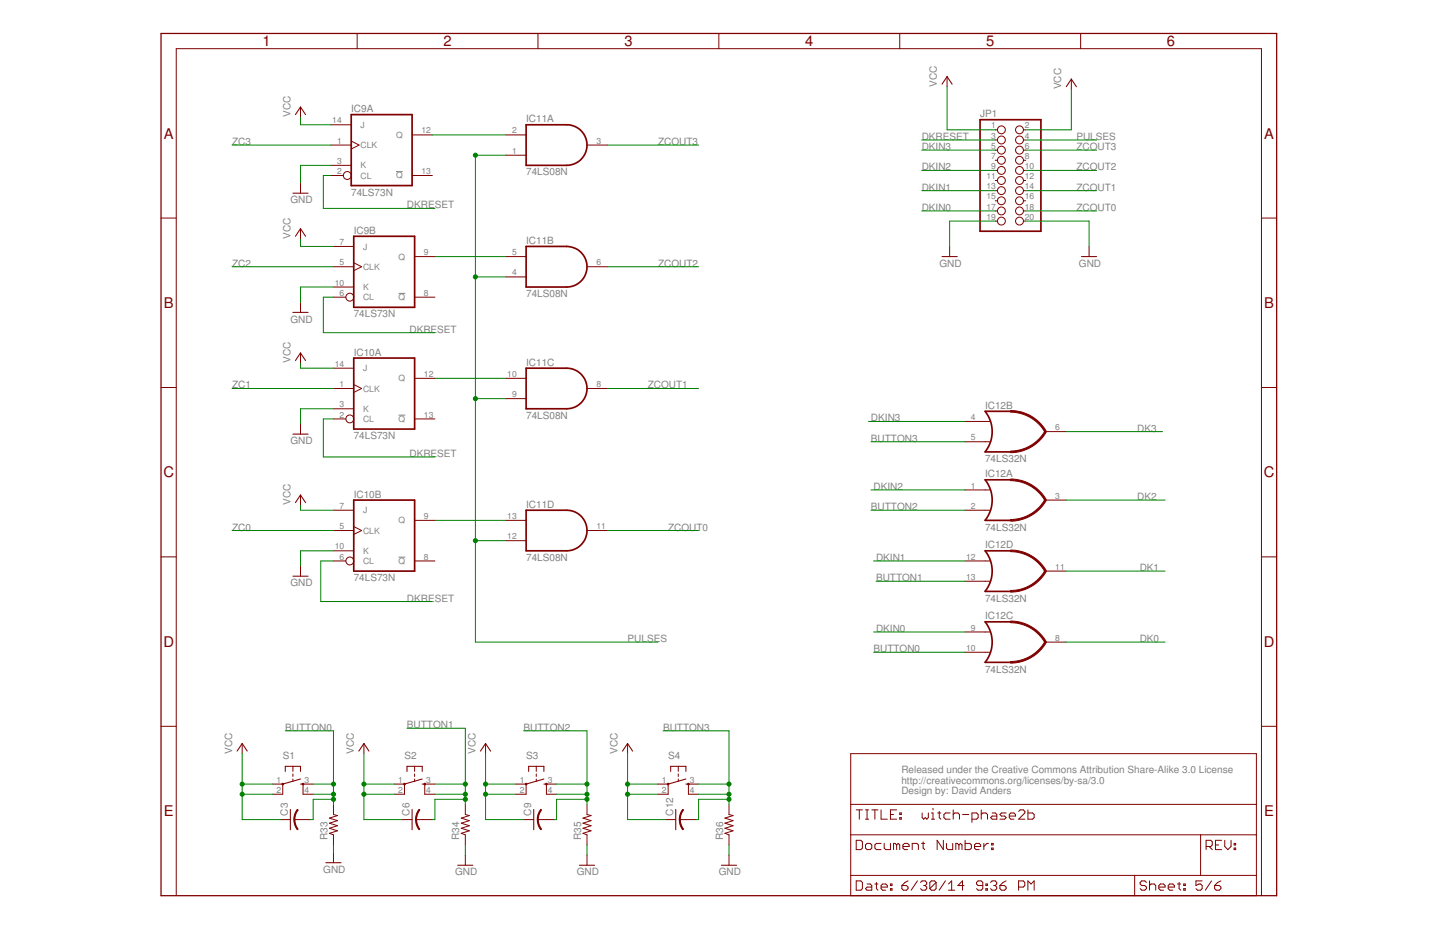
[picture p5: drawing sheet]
<svg xmlns="http://www.w3.org/2000/svg" width="432mm" height="279mm" viewBox="0 0 432 279" stroke-linecap="round" stroke-linejoin="round" font-family="sans-serif">
<path d="M119 51.6h2M119.8 88.1h2M119.8 124.7h2M119.8 167.4h2" fill="none" stroke="#808080" stroke-width=".3"/>
<path d="M48.4 10.1h335.2v259h-335.2z" fill="none" stroke="#800000" stroke-width=".38"/>
<g fill="none" stroke="#800000" stroke-width=".3">
<path d="M107.3 10.1v4.5M161.6 10.1v4.5M216 10.1v4.5M270.4 10.1v4.5M324.7 10.1v4.5M90.3 32.2v3M99.4 37.5h6.1M284.6 23v3.1M299.1 39h.6M307.5 39h.7M321.9 23.8v3M90.3 55v3"/>
<path d="M99.4 43.6h6.1M99.4 52.7h3.7M99.4 49.7h6.1M105.5 42.4l2.4 1.2-2.4 1.2M123.8 52.7h6.1M123.8 40.5h6.1M152 40.5h6.1M152 46.6h6.1M176.4 43.6h6.1M299.1 42.1h.6M299.1 45.1h.6M299.1 48.2h.6"/>
<path d="M299.1 51.2h.6M299.1 54.2h.6M299.1 57.3h.6M307.5 42.1h.7M307.5 45.1h.7M307.5 48.2h.7M307.5 51.2h.7M307.5 54.2h.7M307.5 57.3h.7M48.4 65.5h4.6M90.3 68.7v3.1M100.2 74h6.1"/>
<path d="M106.3 79l2.4 1.1-2.4 1.2M124.6 77.1h6.1M152 77.1h6.1M285.3 74v3.1M299.1 60.3h.6M299.1 63.4h.6M299.1 66.4h.6M307.5 60.3h.7M307.5 63.4h.7M307.5 66.4h.7M327.3 74v3.1M379.1 65.5h4.5"/>
<path d="M90.3 90.8v3.1M100.2 80.1h6.1M100.2 89.3h3.7M100.2 86.2h6.1M124.6 89.3h6.1M152 83.2h6.1M176.4 80.1h6.1M48.4 116.4h4.6M90.3 106v3.1M100.2 116.7h6.1M100.2 110.6h6.1M106.3 115.5l2.4 1.2-2.4 1.2"/>
<path d="M124.6 113.7h6.1M152 113.7h6.1M152 119.8h6.1M176.4 116.7h6.1M379.1 116.4h4.5M90.3 127.4v3M100.2 125.9h3.7M100.2 122.8h6.1M124.6 125.9h6.1M289.9 126.6h7.6M289.9 132.7h7.6M314.3 129.7h6.1"/>
<path d="M90.3 148.7v3.1M100.2 159.4h6.1M100.2 153.3h6.1M106.3 158.2l2.4 1.2-2.4 1.2M124.6 156.3h6.1M152 156.3h6.1M176.4 159.4h6.1M289.9 153.3h7.6M289.9 147.2h7.6M314.3 150.2h6.1M48.4 167.3h4.6M90.3 170.1v3"/>
<path d="M100.2 168.5h3.7M100.2 165.5h6.1M124.6 168.5h6.1M152 162.4h6.1M289.9 168.5h7.6M289.9 174.6h7.6M314.3 171.6h6.1M379.1 167.3h4.5M289.9 189.9h7.6M289.9 196h7.6M314.3 192.9h6.1M48.4 218.2h4.6"/>
<path d="M379.1 218.2h4.5M72.8 223.4v3M81.9 235.6h3.1v3h-3.1M88 230.2v1.6M88 232.5v.8M88 234v.8M94.1 235.6h-3v3h3M109.3 223.4v3M118.5 235.6h3v3h-3M124.6 230.2v1.6M124.6 232.5v.8M124.6 234v.8"/>
<path d="M130.7 235.6h-3.1v3h3.1M145.9 223.4v3M155 235.6h3.1v3h-3.1M161.1 230.2v1.6M161.1 232.5v.8M161.1 234v.8M167.2 235.6h-3v3h3M188.6 223.4v3M197.7 235.6h3.1v3h-3.1M203.8 230.2v1.6M203.8 232.5v.8M203.8 234v.8"/>
<path d="M209.9 235.6h-3v3h3M255.6 226.4h121.9v42.7h-121.9zM84.2 246.2h3M88.5 246.2h4.8M100.2 241.7v3l1.2 .3-2.4 .8 2.4 .7-2.4 .8 2.4 .8-2.4 .7 2.4 .8-2.4 .8 1.2 .4v3.1M100.2 256.1v3.1M120.8 246.2h3M125 246.2h4.9M139.8 241.7v3l1.2 .3-2.4 .8 2.4 .7-2.4 .8 2.4 .8-2.4 .7 2.4 .8-2.4 .8 1.2 .4v3.1M139.8 256.9v3M157.3 246.2h3.1M161.6 246.2h4.9"/>
<path d="M176.4 241.7v3l1.2 .3-2.4 .8 2.4 .7-2.4 .8 2.4 .8-2.4 .7 2.4 .8-2.4 .8 1.2 .4v3.1M176.4 256.9v3M200 246.2h3.1M204.3 246.2h4.8M219.1 241.7v3l1.2 .3-2.5 .8 2.5 .7-2.5 .8 2.5 .8-2.5 .7 2.5 .8-2.5 .8 1.3 .4v3.1M219.1 256.9v3M255.6 250.8h121.9M255.6 241.7h121.9M257.3 252.5h1.4l.4 .4v1.9l-.4 .4h-1.4zM257.3 243.3h1.8M258.2 243.3v2.8M260.1 253.9l.4-.5h1l.5 .5v.9l-.5 .4h-1l-.4-.4z"/>
<path d="M260.1 243.3h.9M260.1 246.1h.9M260.5 243.3v2.8M262 243.3h1.8M262.9 243.3v2.8M264.8 243.3v2.8h1.8M264.8 253.4h-1.4l-.5 .5v.9l.5 .4h1.4M265.7 253.4v1.4l.4 .4h1.5v-1.8M267.6 244.7h.9M269.4 253.9l.5-.5 .5 .5v1.3M269.4 243.3h-1.8v2.8h1.8M269.4 253.9l-.4-.5h-.5v1.8"/>
<path d="M269.4 253.9v1.3M270.4 244.2h.4v.5h-.4zM270.4 245.6h.4v.5h-.4zM271.3 254.3h1.9v-.4l-.5-.5h-.9l-.5 .5v.9l.5 .4h.9M274.1 255.2v-1.8h1.4l.5 .5v1.3M276.9 253.4h1M277.1 244.2v1.4l.5 .5 .4-.5 .5 .5 .5-.5v-1.4M277.4 252.9v1.9l.5 .4M279.9 246.1h.9M279.9 244.2h.5v1.9M280.4 242.8v.5M281.7 244.2h1"/>
<path d="M282.2 243.8v1.8l.5 .5M283.5 252.5v2.7l-1.9-2.7v2.7M284.4 253.4v1.4l.5 .4h1.4v-1.8M285.5 244.2h-1.4l-.5 .5v.9l.5 .5h1.4M286.4 244.7l.5-.5h.9l.5 .5v1.4M286.4 243.3v2.8M288.1 253.9l-.4-.5h-.5v1.8M288.1 253.9v1.3M288.1 253.9l.5-.5 .5 .5v1.3M289.2 244.7h1.9M290 252.5v2.7h1.4l.5-.4v-.9l-.5-.5h-1.4M292.1 246.1h1.4l.4-.5v-.9l-.4-.5h-1.4v2.9"/>
<path d="M292.8 254.3h1.9v-.4l-.5-.5h-.9l-.5 .5v.9l.5 .4h.9M294.9 244.7l.4-.5h.9l.5 .5v1.4M294.9 243.3v2.8M295.6 253.4v1.8M297 253.4h-.4l-1 .9M298 254.8h.4v.4h-.4zM298 253.4h.4v.5h-.4zM298.1 244.2h1l.4 .5v1.4h-1.4l-.4-.5 .4-.4h1.4M302.3 244.2h-1.4l-.4 .5 .4 .5h1l.4 .4-.4 .5h-1.4M303.3 245.2h1.8v-.5l-.4-.5h-1l-.4 .5v.9l.4 .5h1M306.1 243.8l.5-.5h.9l.5 .5v.4l-1.9 1.9h1.9M308.9 243.3v2.8h1.4l.4-.5v-.9l-.4-.5h-1.4"/>
<path d="M360.8 250.8v12.2M362.4 254.3h1.4l.5-.4v-1l-.5-.4h-1.4v2.7M363.3 254.3l1 .9M365.2 253.9h1M367.1 252.5h-1.9v2.7h1.9M368 252.5v1.8l1 .9 .9-.9v-1.8M370.8 254.8h.5v.4h-.5zM370.8 253.4h.5v.5h-.5zM53 269.1v-254.5h326.1v254.5M255.6 263h121.9M257.3 264.6h1.4l.4 .5v1.9l-.4 .4h-1.4zM260.5 265.6h1l.5 .4v1.4h-1.5l-.4-.4 .4-.5h1.5"/>
<path d="M262.9 265.6h.9M263.4 265.1v1.9l.4 .4M264.8 266.5h1.8v-.5l-.5-.4h-.9l-.4 .4v1l.4 .4h.9M267.6 267h.4v.4h-.4zM267.6 265.6h.4v.4h-.4zM271 266h1.4l.5 .5v.5l-.5 .4h-.9l-.5-.4zM272.9 264.6l-1 .5-.9 .9M275.7 264.6l-1.9 2.8M276.6 265.1l.5-.5h.9l.5 .5v.5l-.5 .4M277.5 266h.5M278 266l.5 .5v.5l-.5 .4h-.9l-.5-.4M281.3 265.1v1.9l-.5 .4h-.9l-.5-.4"/>
<path d="M281.3 265.1l-.5-.5h-.9l-.5 .5v1.9M281.3 265.1l-1.9 1.9M284.1 264.6l-1.9 2.8M285 267.4h1.9M285 265.6l1-1v2.8M289.7 266h-1.9l1.4-1.4v2.8M295.3 266h-1.4l-.5-.4v-.5l.5-.5h.9l.5 .5v1.9l-.5 .4h-.9l-.5-.4M296.2 267h.5v.4h-.5zM296.2 265.6h.5v.4h-.5zM297.6 265.1l.5-.5h.9l.5 .5v.5l-.5 .4M298.6 266h.4M299 266l.5 .5v.5l-.5 .4h-.9l-.5-.4"/>
<path d="M300.5 266h1.4l.4 .5v.5l-.4 .4h-1l-.4-.4zM302.3 264.6l-.9 .5-.9 .9M306.1 266.5h1.4l.4-.5v-.9l-.4-.5h-1.4v2.8M308.9 267.4v-2.8l.9 1 .9-1v2.8M341 263v6.1M344.5 265.1l-.5-.5h-.9l-.5 .5v.5l.5 .4h.9l.5 .5v.5l-.5 .4h-.9l-.5-.4M345.4 266l.5-.4h.9l.5 .4v1.4M345.4 264.6v2.8M348.2 266.5h1.9v-.5l-.5-.4h-.9l-.5 .4v1l.5 .4h.9M351 266.5h1.9v-.5l-.5-.4h-.9l-.5 .4v1l.5 .4h.9M353.8 265.6h1M354.3 265.1v1.9l.5 .4"/>
<path d="M355.7 267h.5v.4h-.5zM355.7 265.6h.5v.4h-.5zM361.2 264.6h-1.8v1.4l.9-.4h.5l.4 .4v1l-.4 .4h-1l-.4-.4M364 264.6l-1.8 2.8M365 266h1.4l.5 .5v.5l-.5 .4h-1l-.4-.4zM366.9 264.6l-1 .5-.9 .9"/>
<circle cx="300.9" cy="39" r="1.19"/>
<circle cx="306.3" cy="39" r="1.19"/>
<circle cx="104.4" cy="52.7" r="1.19"/>
<circle cx="300.9" cy="48.2" r="1.19"/>
<circle cx="300.9" cy="51.2" r="1.19"/>
<circle cx="300.9" cy="42.1" r="1.19"/>
<circle cx="300.9" cy="54.2" r="1.19"/>
<circle cx="300.9" cy="57.3" r="1.19"/>
<circle cx="300.9" cy="45.1" r="1.19"/>
<circle cx="306.3" cy="48.2" r="1.19"/>
<circle cx="306.3" cy="42.1" r="1.19"/>
<circle cx="306.3" cy="51.2" r="1.19"/>
<circle cx="306.3" cy="57.3" r="1.19"/>
<circle cx="306.3" cy="54.2" r="1.19"/>
<circle cx="306.3" cy="45.1" r="1.19"/>
<circle cx="300.9" cy="60.3" r="1.19"/>
<circle cx="300.9" cy="63.4" r="1.19"/>
<circle cx="300.9" cy="66.4" r="1.19"/>
<circle cx="306.3" cy="63.4" r="1.19"/>
<circle cx="306.3" cy="66.4" r="1.19"/>
<circle cx="306.3" cy="60.3" r="1.19"/>
<circle cx="105.1" cy="89.3" r="1.19"/>
<circle cx="105.1" cy="125.9" r="1.19"/>
<circle cx="105.1" cy="168.5" r="1.19"/>
</g>
<g fill="none" stroke="#800000" stroke-width=".51">
<path d="M105.5 34.4h18.3v21.4h-18.3zM158.1 37.5h12.2a6.1 6.1 0 0 1 6.1 6.1 6.1 6.1 0 0 1-6.1 6.1h-12.2zM294.5 36h18.3v33.5h-18.3zM106.3 71h18.3v21.3h-18.3zM158.1 74h12.2a6.1 6.1 0 0 1 6.1 6.1 6.1 6.1 0 0 1-6.1 6.1h-12.2zM106.3 107.6h18.3v21.3h-18.3zM158.1 110.6h12.2a6.1 6.1 0 0 1 6.1 6.1 6.1 6.1 0 0 1-6.1 6.1h-12.2zM303.6 123.6h-7.6a9.8 9.8 0 0 1 0 12.2h7.6M106.3 150.2h18.3v21.4h-18.3zM158.1 153.3h12.2a6.1 6.1 0 0 1 6.1 6.1 6.1 6.1 0 0 1-6.1 6.1h-12.2zM303.6 144.1h-7.6a9.8 9.8 0 0 1 0 12.2h7.6M303.6 165.5h-7.6a9.8 9.8 0 0 1 0 12.2h7.6"/>
<path d="M303.6 186.8h-7.6a9.8 9.8 0 0 1 0 12.2h7.6"/>
<circle cx="85" cy="235.6" r=".15"/>
<circle cx="91.1" cy="235.6" r=".15"/>
<circle cx="121.5" cy="235.6" r=".15"/>
<circle cx="127.6" cy="235.6" r=".15"/>
<circle cx="158.1" cy="235.6" r=".15"/>
<circle cx="164.2" cy="235.6" r=".15"/>
<circle cx="200.8" cy="235.6" r=".15"/>
<circle cx="206.9" cy="235.6" r=".15"/>
</g>
<g fill="none" stroke="#800000" stroke-width=".32">
<path d="M88.8 34.4l1.5-2.2 1.5 2.2M283.1 25.3l1.5-2.3 1.5 2.3M320.4 26.1l1.5-2.3 1.5 2.3M88 58h4.6M88.8 71l1.5-2.3 1.5 2.3M283.1 77.1h4.5M325 77.1h4.5M88 93.9h4.6M88.8 108.3l1.5-2.3 1.5 2.3M88 130.4h4.6M88.8 151l1.5-2.3 1.5 2.3M88 173.1h4.6"/>
<path d="M71.2 225.7l1.6-2.3 1.5 2.3M85.7 231.8v-1.6h4.6v1.6M90.3 235.6h.8M90.3 234l-5.3 1.6M107.8 225.7l1.5-2.3 1.6 2.3M122.3 231.8v-1.6h4.6v1.6M126.9 235.6h.7M126.9 234l-5.4 1.6M144.4 225.7l1.5-2.3 1.5 2.3M158.9 231.8v-1.6h4.5v1.6M163.4 235.6h.8M163.4 234l-5.3 1.6"/>
<path d="M187 225.7l1.6-2.3 1.5 2.3M201.5 231.8v-1.6h4.6v1.6M206.1 235.6h.8M206.1 234l-5.3 1.6M87.2 243.2v6.1M97.9 259.2h4.6M123.8 243.2v6.1M137.5 259.9h4.6M160.4 243.2v6.1M174.1 259.9h4.6M203.1 243.2v6.1M216.8 259.9h4.5"/>
</g>
<g fill="#800000" stroke="#800000" stroke-width=".3">
<path d="M303.7 156.1a12 12 0 0 0 10.3-6l.4 .2a12.4 12.4 0 0 1-10.7 6.3z" fill-rule="evenodd"/>
<path d="M303.7 143.9a12.3 12.3 0 0 1 10.7 6.3l-.4 .2a12 12 0 0 0-10.3-6z" fill-rule="evenodd"/>
<path d="M303.7 135.5a12 12 0 0 0 10.3-6l.4 .2a12.4 12.4 0 0 1-10.7 6.3z" fill-rule="evenodd"/>
<path d="M303.7 123.3a12.3 12.3 0 0 1 10.7 6.3l-.4 .3a11.9 11.9 0 0 0-10.3-6.1z" fill-rule="evenodd"/>
<path d="M303.7 177.4a11.9 11.9 0 0 0 10.3-6l.4 .2a12.3 12.3 0 0 1-10.7 6.3z" fill-rule="evenodd"/>
<path d="M303.7 165.2a12.3 12.3 0 0 1 10.7 6.3l-.4 .2a11.9 11.9 0 0 0-10.3-6z" fill-rule="evenodd"/>
<path d="M303.7 198.7a11.9 11.9 0 0 0 10.3-6l.4 .3a12.3 12.3 0 0 1-10.7 6.2z" fill-rule="evenodd"/>
<path d="M303.7 186.6a12.3 12.3 0 0 1 10.7 6.2l-.4 .3a11.9 11.9 0 0 0-10.3-6z" fill-rule="evenodd"/>
<path d="M89.3 243.2l.3 .1-.8 1.7-.2 1.2h-.3l.3-1.9z" fill-rule="evenodd"/>
<path d="M88.3 246.2h.3l.2 1.3 .8 1.6-.3 .2-.6-1.2z" fill-rule="evenodd"/>
<path d="M125.9 243.2l.3 .1-.9 1.7-.1 1.2h-.3l.3-1.9z" fill-rule="evenodd"/>
<path d="M124.9 246.2h.3l.3 1.8 .7 1.1-.3 .2-.8-1.7z" fill-rule="evenodd"/>
<path d="M162.5 243.2l.2 .1-.8 1.7-.2 1.2h-.3l.2-1.3z" fill-rule="evenodd"/>
<path d="M161.5 246.2h.3l.3 1.8 .6 1.1-.2 .2-.7-1.2z" fill-rule="evenodd"/>
<path d="M205.2 243.2l.2 .1-.6 1.1-.4 1.8h-.3l.2-1.3z" fill-rule="evenodd"/>
<path d="M204.1 246.2h.3l.4 1.8 .6 1.1-.3 .2-.6-1.2z" fill-rule="evenodd"/>
</g>
<g fill="none" stroke="#008000" stroke-width=".3">
<path d="M90.3 35.2v2.3h9.1M284.6 26.1v12.9h14.5M321.9 26.8v12.2h-13.7M69.7 43.6h29.7M99.4 49.7h-9.1v5.3M99.4 52.7h-2.2v9.9h33.5M129.9 40.5h22.1M152 46.6h-9.1v146.3h54.8M182.5 43.6h27.4M277 42.1h22.1M277 45.1h22.1M277 51.2h22.1"/>
<path d="M277 57.3h22.1M308.2 42.1h21.3M308.2 45.1h21.3M308.2 51.2h21.3M308.2 57.3h21.3M90.3 71.8v2.2h9.9M130.7 77.1h21.3M277 63.4h22.1M299.1 66.4h-13.8v7.6M308.2 63.4h21.3M308.2 66.4h19.1v7.6M69.7 80.1h30.5"/>
<path d="M100.2 86.2h-9.9v4.6M100.2 89.3h-3v10.6h33.5M142.9 83.2h9.1M182.5 80.1h27.4M69.7 116.7h30.5M90.3 109.1v1.5h9.9M130.7 113.7h21.3M142.9 119.8h9.1M182.5 116.7h27.4M100.2 122.8h-9.9v4.6M100.2 125.9h-3v11.4h33.5M261 126.6h28.9"/>
<path d="M261.7 132.7h28.2M320.4 129.7h28.9M69.7 159.4h30.5M90.3 151.8v1.5h9.9M130.7 156.3h21.3M182.5 159.4h27.4M261.7 153.3h28.2M261.7 147.2h28.2M320.4 150.2h29.7M100.2 165.5h-9.9v4.6M100.2 168.5h-3.8v12.2h33.5M142.9 162.4h9.1"/>
<path d="M262.5 168.5h27.4M263.2 174.6h26.7M320.4 171.6h29.7M262.5 189.9h27.4M262.5 196h27.4M320.4 192.9h29.7M85.7 219.6h14.5v22.1M122.3 218.8h17.5v22.9M157.3 219.6h19.1v22.1M199.2 219.6h19.9v22.1M72.8 238.6h9.1M72.8 226.4v19.8h11.4"/>
<path d="M72.8 235.6h9.1M94.1 238.6h6.1M94.1 235.6h6.1M109.3 238.6h9.2M109.3 235.6h9.2M109.3 226.4v19.8h11.5M130.7 238.6h9.1M130.7 235.6h9.1M145.9 238.6h9.1M145.9 235.6h9.1M145.9 226.4v19.8h11.4M167.2 238.6h9.2"/>
<path d="M167.2 235.6h9.2M188.6 238.6h9.1M188.6 235.6h9.1M188.6 226.4v19.8h11.4M209.9 238.6h9.2M209.9 235.6h9.2M100.2 240.1h-6.1v6.1h-.8M100.2 253.9v2.2M139.8 240.1h-9.1v6.1h-.8M139.8 253.9v3M176.4 240.1h-9.2v6.1h-.7M176.4 253.9v3"/>
<path d="M219.1 240.1h-9.2v6.1h-.8M219.1 253.9v3"/>
</g>
<g fill="#008000" stroke="#008000" stroke-width=".3">
<circle cx="142.9" cy="162.4" r=".61"/>
<circle cx="142.9" cy="119.8" r=".61"/>
<circle cx="142.9" cy="83.2" r=".61"/>
<circle cx="142.9" cy="46.6" r=".61"/>
<circle cx="72.8" cy="235.6" r=".61"/>
<circle cx="72.8" cy="238.6" r=".61"/>
<circle cx="109.3" cy="235.6" r=".61"/>
<circle cx="109.3" cy="238.6" r=".61"/>
<circle cx="145.9" cy="235.6" r=".61"/>
<circle cx="145.9" cy="238.6" r=".61"/>
<circle cx="188.6" cy="235.6" r=".61"/>
<circle cx="188.6" cy="238.6" r=".61"/>
<circle cx="219.1" cy="235.6" r=".61"/>
<circle cx="219.1" cy="238.6" r=".61"/>
<circle cx="219.1" cy="240.1" r=".61"/>
<circle cx="176.4" cy="235.6" r=".61"/>
<circle cx="176.4" cy="238.6" r=".61"/>
<circle cx="176.4" cy="240.1" r=".61"/>
<circle cx="139.8" cy="235.6" r=".61"/>
<circle cx="139.8" cy="238.6" r=".61"/>
<circle cx="139.8" cy="240.1" r=".61"/>
<circle cx="100.2" cy="235.6" r=".61"/>
<circle cx="100.2" cy="238.6" r=".61"/>
<circle cx="100.2" cy="240.1" r=".61"/>
</g>
<g font-size="4.4" fill="#800000">
<text x="78.9" y="13.9">1</text>
<text x="133.3" y="13.9">2</text>
<text x="187.6" y="13.9">3</text>
<text x="242" y="13.9">4</text>
<text x="296.3" y="13.9">5</text>
<text x="350.7" y="13.9">6</text>
<text x="49.2" y="41.6">A</text>
<text x="379.9" y="41.6">A</text>
<text x="49.2" y="92.5">B</text>
<text x="379.9" y="92.5">B</text>
<text x="49.1" y="143.4">C</text>
<text x="379.8" y="143.4">C</text>
<text x="49.1" y="194.3">D</text>
<text x="379.8" y="194.3">D</text>
<text x="49.2" y="245.2">E</text>
<text x="379.9" y="245.2">E</text>
</g>
<g font-size="3" fill="#808080">
<text x="281.5" y="26" transform="rotate(-90 281.5 26)">VCC</text>
<text x="318.9" y="26.8" transform="rotate(-90 318.9 26.8)">VCC</text>
<text x="87.2" y="35.2" transform="rotate(-90 87.2 35.2)">VCC</text>
<text x="105.5" y="33.7">IC9A</text>
<text x="294.5" y="35.2">JP1</text>
<text x="158.1" y="36.7">IC11A</text>
<text x="69.7" y="43.6">ZC3</text>
<text x="197.7" y="43.6">ZCOUT3</text>
<text x="277" y="45.1">DKIN3</text>
<text x="277" y="42">DKRESET</text>
<text x="323.4" y="42">PULSES</text>
<text x="323.4" y="45.1">ZCOUT3</text>
<text x="158.1" y="52.7">74LS08N</text>
<text x="277" y="51.2">DKIN2</text>
<text x="323.4" y="51.2">ZCOUT2</text>
<text x="105.5" y="58.8">74LS73N</text>
<text x="277" y="57.3">DKIN1</text>
<text x="323.4" y="57.3">ZCOUT1</text>
<text x="87.2" y="61.1">GND</text>
<text x="122.3" y="62.6">DKRESET</text>
<text x="277" y="63.4">DKIN0</text>
<text x="323.4" y="63.4">ZCOUT0</text>
<text x="87.2" y="71.8" transform="rotate(-90 87.2 71.8)">VCC</text>
<text x="106.3" y="70.2">IC9B</text>
<text x="158.1" y="73.3">IC11B</text>
<text x="69.7" y="80.1">ZC2</text>
<text x="197.7" y="80.1">ZCOUT2</text>
<text x="282.3" y="80.1">GND</text>
<text x="324.2" y="80.1">GND</text>
<text x="158.1" y="89.3">74LS08N</text>
<text x="106.3" y="95.4">74LS73N</text>
<text x="87.2" y="96.9">GND</text>
<text x="123.1" y="100">DKRESET</text>
<text x="106.3" y="106.8">IC10A</text>
<text x="87.2" y="109.1" transform="rotate(-90 87.2 109.1)">VCC</text>
<text x="158.1" y="109.9">IC11C</text>
<text x="69.7" y="116.7">ZC1</text>
<text x="194.7" y="116.7">ZCOUT1</text>
<text x="158.1" y="125.9">74LS08N</text>
<text x="296" y="122.8">IC12B</text>
<text x="106.3" y="132">74LS73N</text>
<text x="261.7" y="126.6">DKIN3</text>
<text x="341.7" y="129.7">DK3</text>
<text x="87.2" y="133.5">GND</text>
<text x="123.1" y="137.3">DKRESET</text>
<text x="261.7" y="132.7">BUTTON3</text>
<text x="296" y="138.8">74LS32N</text>
<text x="296" y="143.4">IC12A</text>
<text x="106.3" y="149.5">IC10B</text>
<text x="262.5" y="147.2">DKIN2</text>
<text x="87.2" y="151.8" transform="rotate(-90 87.2 151.8)">VCC</text>
<text x="158.1" y="152.5">IC11D</text>
<text x="261.7" y="153.3">BUTTON2</text>
<text x="341.7" y="150.2">DK2</text>
<text x="69.7" y="159.4">ZC0</text>
<text x="200.8" y="159.4">ZCOUT0</text>
<text x="296" y="159.4">74LS32N</text>
<text x="296" y="164.7">IC12D</text>
<text x="158.1" y="168.5">74LS08N</text>
<text x="263.2" y="168.5">DKIN1</text>
<text x="342.5" y="171.6">DK1</text>
<text x="87.2" y="176.1">GND</text>
<text x="106.3" y="174.6">74LS73N</text>
<text x="263.2" y="174.6">BUTTON1</text>
<text x="122.3" y="180.7">DKRESET</text>
<text x="296" y="180.7">74LS32N</text>
<text x="263.2" y="189.9">DKIN0</text>
<text x="296" y="186">IC12C</text>
<text x="188.6" y="192.9">PULSES</text>
<text x="262.5" y="196">BUTTON0</text>
<text x="342.5" y="192.9">DK0</text>
<text x="296" y="202">74LS32N</text>
<text x="85.7" y="219.6">BUTTON0</text>
<text x="122.3" y="218.8">BUTTON1</text>
<text x="157.3" y="219.6">BUTTON2</text>
<text x="199.2" y="219.6">BUTTON3</text>
<text x="69.7" y="226.4" transform="rotate(-90 69.7 226.4)">VCC</text>
<text x="85" y="227.9">S1</text>
<text x="106.3" y="226.4" transform="rotate(-90 106.3 226.4)">VCC</text>
<text x="121.5" y="227.9">S2</text>
<text x="142.9" y="226.4" transform="rotate(-90 142.9 226.4)">VCC</text>
<text x="158.1" y="227.9">S3</text>
<text x="185.5" y="226.4" transform="rotate(-90 185.5 226.4)">VCC</text>
<text x="200.8" y="227.9">S4</text>
<text x="270.9" y="232.2">Released under the Creative Commons Attribution Share-Alike 3.0 License</text>
<text x="270.9" y="235.4">http://creativecommons.org/licenses/by-sa/3.0</text>
<text x="270.9" y="238.6">Design by: David Anders</text>
<text x="86.5" y="245" transform="rotate(-90 86.5 245)">C3</text>
<text x="123.1" y="245" transform="rotate(-90 123.1 245)">C6</text>
<text x="159.6" y="245" transform="rotate(-90 159.6 245)">C9</text>
<text x="202.3" y="245" transform="rotate(-90 202.3 245)">C12</text>
<text x="98.4" y="252.3" transform="rotate(-90 98.4 252.3)">R33</text>
<text x="138" y="252.3" transform="rotate(-90 138 252.3)">R34</text>
<text x="174.6" y="252.3" transform="rotate(-90 174.6 252.3)">R35</text>
<text x="217.3" y="252.3" transform="rotate(-90 217.3 252.3)">R36</text>
<text x="97.1" y="262.2">GND</text>
<text x="136.8" y="263">GND</text>
<text x="173.3" y="263">GND</text>
<text x="216" y="263">GND</text>
</g>
<g font-size="2.6" fill="#808080">
<text x="99.8" y="37.1">14</text>
<text x="108.3" y="38.4">J</text>
<text x="119" y="41.4">Q</text>
<text x="126.6" y="40.1">12</text>
<text x="153.9" y="40.1">2</text>
<text x="297.9" y="38.6">1</text>
<text x="297.9" y="41.6">3</text>
<text x="308" y="38.6">2</text>
<text x="308" y="41.6">4</text>
<text x="101.3" y="43.1">1</text>
<text x="108.3" y="44.5">CLK</text>
<text x="153.9" y="46.2">1</text>
<text x="179.2" y="43.1">3</text>
<text x="297.9" y="44.7">5</text>
<text x="297.9" y="47.7">7</text>
<text x="308" y="44.7">6</text>
<text x="308" y="47.7">8</text>
<text x="101.3" y="52.3">2</text>
<text x="101.3" y="49.2">3</text>
<text x="108.3" y="53.6">CL</text>
<text x="108.3" y="50.6">K</text>
<text x="119" y="53.6">Q</text>
<text x="126.6" y="52.3">13</text>
<text x="296.4" y="53.8">11</text>
<text x="297.9" y="50.8">9</text>
<text x="308" y="50.8">10</text>
<text x="308" y="53.8">12</text>
<text x="296.4" y="56.9">13</text>
<text x="296.4" y="59.9">15</text>
<text x="308" y="56.9">14</text>
<text x="308" y="59.9">16</text>
<text x="296.4" y="63">17</text>
<text x="308" y="63">18</text>
<text x="296.4" y="66">19</text>
<text x="308" y="66">20</text>
<text x="102" y="73.6">7</text>
<text x="109.1" y="75">J</text>
<text x="127.4" y="76.7">9</text>
<text x="153.9" y="76.7">5</text>
<text x="102" y="79.7">5</text>
<text x="109.1" y="81.1">CLK</text>
<text x="119.8" y="78">Q</text>
<text x="153.9" y="82.8">4</text>
<text x="179.2" y="79.7">6</text>
<text x="100.6" y="85.8">10</text>
<text x="102" y="88.9">6</text>
<text x="109.1" y="87.2">K</text>
<text x="127.4" y="88.9">8</text>
<text x="109.1" y="90.2">CL</text>
<text x="119.8" y="90.2">Q</text>
<text x="100.6" y="110.2">14</text>
<text x="109.1" y="111.5">J</text>
<text x="127.4" y="113.2">12</text>
<text x="152.4" y="113.2">10</text>
<text x="102" y="116.3">1</text>
<text x="109.1" y="117.6">CLK</text>
<text x="119.8" y="114.6">Q</text>
<text x="153.9" y="119.3">9</text>
<text x="179.2" y="116.3">8</text>
<text x="102" y="125.4">2</text>
<text x="102" y="122.4">3</text>
<text x="109.1" y="123.7">K</text>
<text x="127.4" y="125.4">13</text>
<text x="109.1" y="126.8">CL</text>
<text x="119.8" y="126.8">Q</text>
<text x="291.8" y="126.2">4</text>
<text x="317.1" y="129.2">6</text>
<text x="291.8" y="132.3">5</text>
<text x="291.8" y="146.8">1</text>
<text x="317.1" y="149.8">3</text>
<text x="102" y="152.9">7</text>
<text x="109.1" y="154.2">J</text>
<text x="127.4" y="155.9">9</text>
<text x="152.4" y="155.9">13</text>
<text x="291.8" y="152.9">2</text>
<text x="102" y="159">5</text>
<text x="109.1" y="160.3">CLK</text>
<text x="119.8" y="157.2">Q</text>
<text x="179.2" y="159">11</text>
<text x="100.6" y="165">10</text>
<text x="109.1" y="166.4">K</text>
<text x="152.4" y="162">12</text>
<text x="102" y="168.1">6</text>
<text x="109.1" y="169.4">CL</text>
<text x="119.8" y="169.4">Q</text>
<text x="127.4" y="168.1">8</text>
<text x="290.3" y="168.1">12</text>
<text x="317.1" y="171.1">11</text>
<text x="290.3" y="174.2">13</text>
<text x="291.8" y="189.4">9</text>
<text x="290.3" y="195.5">10</text>
<text x="317.1" y="192.5">8</text>
<text x="83.1" y="235.1">1</text>
<text x="83.1" y="238.2">2</text>
<text x="91.5" y="235.1">3</text>
<text x="91.5" y="238.2">4</text>
<text x="119.7" y="235.1">1</text>
<text x="119.7" y="238.2">2</text>
<text x="128.1" y="235.1">3</text>
<text x="128.1" y="238.2">4</text>
<text x="156.2" y="235.1">1</text>
<text x="156.2" y="238.2">2</text>
<text x="164.6" y="235.1">3</text>
<text x="164.6" y="238.2">4</text>
<text x="198.9" y="235.1">1</text>
<text x="198.9" y="238.2">2</text>
<text x="207.3" y="235.1">3</text>
<text x="207.3" y="238.2">4</text>
</g>
</svg>
